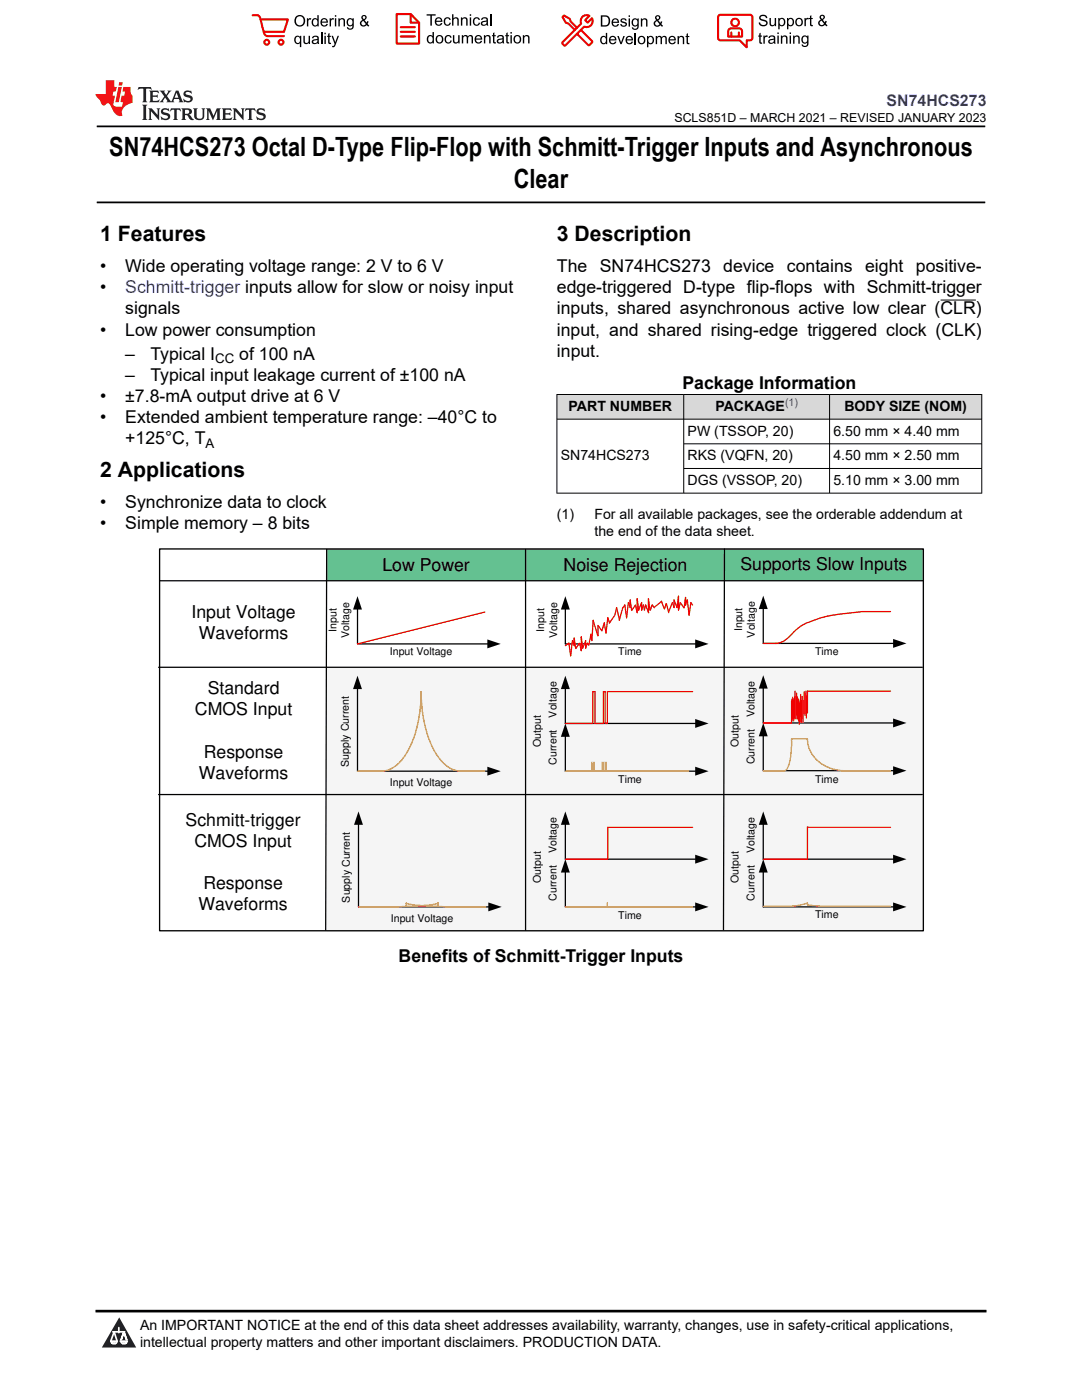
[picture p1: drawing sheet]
<svg xmlns="http://www.w3.org/2000/svg" width="216mm" height="279mm" viewBox="0 0 216 279" stroke-linecap="round" stroke-linejoin="round" font-family="sans-serif">
<path d="M19.3 25.2h177.3M19.3 40.4h177.3" fill="none" stroke="#000" stroke-width=".35"/>
<path d="M187.7 59.9h7" fill="none" stroke="#000" stroke-width=".2"/>
<g fill="#d8d8d8">
<path d="M111.1 78.7h84.8v5h-84.8z" fill-rule="evenodd"/>
<path d="M111.2 78.8h25.2v4.8h-25.2z" fill-rule="evenodd"/>
<path d="M136.5 78.8h29v4.8h-29z" fill-rule="evenodd"/>
<path d="M165.6 78.8h30.2v4.8h-30.2z" fill-rule="evenodd"/>
</g>
<path d="M111.1 78.7h84.9M111.1 78.7v19.8M136.4 78.7v19.8M165.5 78.7v19.8M195.9 78.7v19.8M111.1 83.7h84.9M111.1 98.4h84.9M136.4 88.6h59.6M136.4 93.5h59.6" fill="none" stroke="#000" stroke-width=".2"/>
<path d="M65.2 109.6h119v6.3h-119z" fill-rule="evenodd" fill="#64c191"/>
<path d="M65.2 133.2h119v52.8h-119z" fill-rule="evenodd" fill="#f5f5f5"/>
<path d="M31.8 109.6h152.4v76.2h-152.4z" fill="none" stroke="#000" stroke-width=".26"/>
<g fill="none" stroke="#000" stroke-width=".25">
<path d="M31.8 115.9h152.4M65.2 109.7l-.2 76M104.9 109.7v76M144.6 109.6l-.2 76M31.6 133.2h152.4M71.3 137.3v16.6h26.2M71.3 121.4v7.1h26.2M112.8 121.4v7.1h26.1M112.8 137.3v7.1h26.1M152.3 121.3v7.1h26.1M152.3 137.2v7.1h26.1M31.6 158.6h152.4"/>
<path d="M112.8 146.8v7.1h26.1M152.3 146.7v7.1h26.1M71.5 164.4v16.6h26.2M112.8 173.9v7.1h26.1M112.8 164.4v7.1h26.1M152.3 173.9v7.1h26.1M152.3 164.4v7.1h26.1"/>
</g>
<g fill="#000">
<path d="M71.3 134.9l.9 2.6h-1.8zM71.3 119l.9 2.6h-1.8zM97.2 127.6l2.7 .9-2.7 .9zM112.8 119l.9 2.6h-1.8zM112.8 134.9l.9 2.6h-1.8zM138.7 127.6l2.7 .9-2.7 .9zM152.3 118.9l.9 2.6h-1.8zM152.3 134.8l.9 2.6h-1.8zM178.2 127.5l2.7 .9-2.7 .9zM97.2 153l2.7 .9-2.7 .9zM112.8 144.4l.9 2.6h-1.8zM138.7 153l2.7 .9-2.7 .9z"/>
<path d="M138.7 143.5l2.7 .9-2.7 .9zM152.3 144.3l.9 2.6h-1.8zM178.2 152.9l2.7 .9-2.7 .9zM178.2 143.4l2.7 .9-2.7 .9zM71.5 161.9l.9 2.7h-1.8zM112.8 161.9l.9 2.7h-1.8zM112.8 171.5l.9 2.6h-1.8zM138.7 170.6l2.7 .9-2.7 .9zM152.3 161.9l.9 2.7h-1.8zM152.3 171.5l.9 2.6h-1.8zM178.2 170.6l2.7 .9-2.7 .9zM97.4 180.1l2.7 .9-2.7 .9z"/>
<path d="M138.7 180.1l2.7 .9-2.7 .9zM178.2 180.1l2.7 .9-2.7 .9z"/>
</g>
<path d="M71.3 153.9h4.8a6.2 6.2 0 0 0 5-3.5 24.2 24.2 0 0 0 2.9-12.4 23.1 23.1 0 0 0 3.7 13.4 5.7 5.7 0 0 0 4.3 2.5h4.7M157.9 147.5h3.2a6.8 6.8 0 0 0 6.3 6.2l1.1 .1M81.1 180.9v-.7l.1 .1a53.7 53.7 0 0 0 11 .7h4.7M87.4 180.9v-.7l-.1 .1a53.7 53.7 0 0 1-11 .7h-4.8M112.8 181h25.4M121.2 180.2v.8" fill="none" stroke="#ffc000" stroke-width=".26"/>
<g fill="none" stroke="#f00" stroke-width=".25">
<path d="M132 120l.6 1.5M132 120l-1.4 1.2M137.1 119.7l-.3 1.1v-1.6l-.3 2.1M137.2 119.7l.3 3.1 .4-2.6 .3 .6M96.7 122.2l-25.4 6.3M114.2 127.8l-.3 3.1-.4-2.5-.7 .5M114.3 127.8l.3 1.1v-1.6l.3 2.1M115.6 128.4l-.7 1M115.6 128.4l.4 1.5v-2.8l.3 2.3 .6-1.6v1.6l.3-1M118.7 138h-.4v6.4h-5.5M118.7 138v6.4M119.3 126.9l-.9-3.1-.3 4-.2-1.2-.4 2.1-.3-.3"/>
<path d="M119.3 124.8v2M119.4 124.9l.6 .9M121.2 138v6.4h-.4M121.3 138h16.9M121.6 124.3l-.3-1-.4 3-.3-2-.5 1.6M122.6 122.9l-1 1.5M122.7 122.8l.3-1.5 .6 2.4M124.3 121.2l-.7 2.6M125.4 120.2l-.4 3.1-.3-2.5-.4 .5M125.5 120.3l.2 1v-1.6l.3 2.1M126.7 120.8l-.6 1M126.8 120.8l.3 1.5v-2.8l.3 2.3 .6-1.6v1.6l.3-1"/>
<path d="M128.4 120.7l.2 1M128.8 120.7l.6 1.6M128.9 120.8l-.3 .9M129.7 121.8l-.3-2.3v2.8M130.1 120.8l-.3 .9M130.1 120.7l.4 .6M132.9 120.5l-.3 1M133 120.5l.4 1.8M134.2 120.2l-.7 1.8M135.7 120.2l-.3 1.6v-2.8l-.3 2.3-.6-1.6v1.6l-.3-1M135.8 120.3l.6 1M152.3 128.4h2.5"/>
<path d="M157.9 139.9v4.4h-5.6M158 139.5v4.4M158.2 139.1v4.4M158.4 139.5v4.4M158.6 139.1v4.3M158.6 137.9v4.4M158.8 139.1v4.4M159 138.3v4.4M159.1 139.1v4.4M159.4 139.5v4.4M159.7 139.7v4.4M159.8 138.6v4.4"/>
<path d="M159.9 139.8v4.3M160.1 139v4.4M160.2 139.8v4.3M160.5 138v4.4M160.6 138.4v4.3M160.8 137.9v4.4M160.9 138.9v4.4M172.1 122.1h5.6M177.7 137.9h-16.6v4.4M118.8 144.4h1.6v-6.4h.3v6.4M159.5 140.2v4.3M138.2 165.1h-16.9v6.4h-8.5"/>
<path d="M161.1 165v6.5h-8.8M161.1 165.1h16.6"/>
</g>
<path d="M112.8 153.9h24.6M118.1 152.1v1.8M118.5 152.1v1.8M120.2 152.1v1.8M120.5 152.1v1.8M120.9 152.1v1.8M157.9 147.5v2.2l-.2 1.8a2.87 2.87 0 0 1-1.2 2.3h-4.2M168.5 153.8h9.2M161.1 180.2l-1.5 .4-1.3 .2-6 .1M161.1 180.2v.4l3.2 .3h13.4" fill="none" stroke="#ffc000" stroke-width=".25"/>
<path d="M172.1 122.1h-.1a34 34 0 0 0-10.9 2.2 11.6 11.6 0 0 0-4 3.1 3.6 3.6 0 0 1-2.3 1" fill="none" stroke="#f00" stroke-width=".26"/>
<path d="M0 0h215.9v23.8h-215.9z" fill-rule="evenodd" fill="#fff"/>
<path d="M27.7 17.4l-.2 .6 .5-.3h.6v.1v2.2l-.2 .4h1l-.2-.4v-2.2v-.1h.5l.5 .3-.1-.6zM29.8 18.1l.2 .4v1.5l-.2 .4h1.9l.1-.6a1.08 1.08 0 0 1-1.3 .2v-.7h.6l.4 .2v-.6l-.4 .2h-.6v-.6l.2-.1a1 1 0 0 1 1 .2l-.1-.5zM31.8 18.1l1 1.1-1 1.2h.9l-.2-.2 .4-.7 .5 .7-.2 .2h1.6l-.2-.2 .1-.4h1l.1 .4-.1 .2h.9l-.2-.3-.8-2h-.5l-1 2.2-.8-1.1 .9-1.1h-.8l.2 .2-.5 .7-.3-.7 .1-.2zM35.2 18.5l.4 1h-.8zM36.8 18.2a.65 .65 0 0 0-.2 .7 .65 .65 0 0 0 .6 .5l.7 .2 .1 .2a.79 .79 0 0 1-.7 .4 .79 .79 0 0 1-.7-.5l.1 .7 .2-.1a.93 .93 0 0 0 1.1 .1 .93 .93 0 0 0 .4-1 1.46 1.46 0 0 0-1.2-.6l-.1-.3a1.09 1.09 0 0 1 1.2 .2l-.2-.6-.1 .1-.6-.2zM28.4 20.9l.2 .4v2.3l-.2 .3h1l-.2-.3v-2.3l.2-.4zM29.6 21.6l.2 .4v1.6l-.2 .3h.8l-.3-.3v-1.4l1.7 1.8v-2l.2-.4h-.8l.2 .2 .1 1.1-1.2-1.3zM32.3 21.8a.65 .65 0 0 0-.2 .7 .65 .65 0 0 0 .7 .4l.6 .2 .1 .2a.79 .79 0 0 1-.7 .4 .79 .79 0 0 1-.7-.5l.1 .7 .2-.1a.93 .93 0 0 0 1.1 .1 .93 .93 0 0 0 .4-.9 1.46 1.46 0 0 0-1.2-.6l-.1-.4a1.09 1.09 0 0 1 1.2 .2l-.2-.6-.1 .1-.6-.1zM34.1 21.6l-.1 .7a.63 .63 0 0 1 .7-.4l.1 1.7-.3 .3h1l-.2-.3v-1.7a.66 .66 0 0 1 .8 .4l-.1-.7zM36.2 21.6l.2 .4v1.6l-.2 .3h.9l-.2-.2v-.7h.5l.1 .2a.79 .79 0 0 0 1.2 .6l-1-.9a.61 .61 0 0 0 .6-.6 .61 .61 0 0 0-.5-.6zM36.9 21.9h.2a.47 .47 0 0 1 .5 .1 .47 .47 0 0 1 .1 .5l-.2 .2h-.6zM38.5 21.6l.2 .2a2.27 2.27 0 0 0 .4 2 1.04 1.04 0 0 0 1.7-.7v-1.3l.2-.2h-.8l.2 .4v1.1a.6 .6 0 0 1-.6 .6 .6 .6 0 0 1-.6-.6v-1.1l.3-.4zM41.1 21.6l.2 .4v1.6l-.2 .3h.7l-.2-.3v-1.5l.9 1.9 .8-1.9v1.5l-.2 .3h1l-.3-.3v-1.6l.3-.4h-.8l-.7 1.5-.7-1.5zM44.3 21.6l.2 .4v1.6l-.2 .3h1.9l.1-.5a1.09 1.09 0 0 1-1.3 .1v-.6h.6l.4 .1v-.6l-.4 .2h-.6v-.6l.2-.1a1.01 1.01 0 0 1 1 .3l-.1-.6zM46.4 21.6l.3 .4v1.6l-.3 .3h.8l-.2-.3v-1.4l1.6 1.8v-2l.2-.4h-.7l.2 .2v1.1l-1.2-1.3zM49 21.6l-.1 .7a.63 .63 0 0 1 .8-.4v1.7l-.3 .3h1l-.2-.3v-1.7a.66 .66 0 0 1 .8 .4l-.1-.7zM51.4 21.8a.65 .65 0 0 0-.2 .7 .65 .65 0 0 0 .6 .4l.6 .2 .2 .2a.79 .79 0 0 1-.8 .4 .79 .79 0 0 1-.6-.5l.1 .7 .2-.1a.93 .93 0 0 0 1 .1 .93 .93 0 0 0 .5-.9 1.46 1.46 0 0 0-1.3-.6l-.1-.4a1.09 1.09 0 0 1 1.3 .2l-.2-.6-.2 .1-.5-.1z" fill="#231f20"/>
<path d="M21.1 16v2.8h-2.1l.1 .3 .9 1a.95 .95 0 0 0 .9 .9 .59 .59 0 0 1 .6-.4 .59 .59 0 0 1 .5 .4l.4 .8a1.59 1.59 0 0 0 2.1 1.3 1.61 1.61 0 0 1 1-2.2l1-.4-.1-1.5a1.59 1.59 0 0 1-.4-1.6h-1.4l-.2 .9h.5l-.1 .8h-.5l-.2 1v.2l.4 .1-.2 .9h-.6a.73 .73 0 0 1-1.1-.7l.3-1.5h-.5l.2-.8h.5l.2-.9h-.5v-1.4zM23.6 17.4l-.6 3h.7l.6-3zM23.8 16.4l-.1 .7h.7l.1-.7z" fill="#ed1c24"/>
<g fill="#000">
<path d="M58.7 4.2a1.15 1.15 0 0 1 2.3 0 1.15 1.15 0 0 1-2.3 0zM59.3 3.5a.89 .89 0 0 0-.2 1.1 .89 .89 0 0 0 1.1 .4 .88 .88 0 0 0 .3-1.3 .88 .88 0 0 0-1.2-.2z" fill-rule="evenodd"/>
<path d="M58.9 7.3l.5-.2 .5 .3v-.3h.2v2.3h-.3v-.8a.74 .74 0 0 1-.9 0 .74 .74 0 0 1-.2-1zM59.1 7.5a.57 .57 0 0 0-.1 .7 .57 .57 0 0 0 .7 .2 .57 .57 0 0 0 .2-.7 .57 .57 0 0 0-.8-.2z" fill-rule="evenodd"/>
<path d="M61.2 3.6h.3v.3l.2-.2 .3-.1 .1 .1-.1 .3a.36 .36 0 0 0-.4 0 .36 .36 0 0 0-.1 .4v.9h-.3z" fill-rule="evenodd"/>
<path d="M60.5 7.1h.3v.9a.41 .41 0 0 0 .4 .6 .41 .41 0 0 0 .4-.6v-.9h.3v1.7h-.3v-.3a.58 .58 0 0 1-.7 .3 .58 .58 0 0 1-.4-.6z" fill-rule="evenodd"/>
<path d="M62.4 3.8l.5-.2 .4 .2v-.8h.3v2.3h-.3v-.2a.75 .75 0 0 1-1-.1 .75 .75 0 0 1 0-1zM62.6 4a.57 .57 0 0 0-.1 .7 .57 .57 0 0 0 .7 .2 .57 .57 0 0 0 .1-.7 .57 .57 0 0 0-.7-.2z" fill-rule="evenodd"/>
<path d="M62.4 7.3a.74 .74 0 0 1 .9-.1 .74 .74 0 0 1 .3 .9l.1 .7h-.3v-.2a.57 .57 0 0 1-.9 .2 .57 .57 0 0 1-.1-.8l.9-.3a.41 .41 0 0 0-.3-.4 .41 .41 0 0 0-.5 .4l-.3-.1zM62.6 8.2a.35 .35 0 0 0 .1 .5 .35 .35 0 0 0 .5-.3l.1-.4z" fill-rule="evenodd"/>
<path d="M64.7 6.5h.3v.3h-.3zM64.7 7.1h.3v1.7h-.3z" fill-rule="evenodd"/>
<path d="M64.2 3.8a.76 .76 0 0 1 .9-.1 .76 .76 0 0 1 .3 .8h-1.2a.47 .47 0 0 0 .4 .6 .47 .47 0 0 0 .5-.4l.3 .1a.82 .82 0 0 1-1.2 .3 .82 .82 0 0 1 0-1.3zM64.4 4l-.2 .3h.9l-.2-.4z" fill-rule="evenodd"/>
<path d="M65.8 3.6h.2v.3l.2-.2 .3-.1 .2 .1-.1 .3a.36 .36 0 0 0-.5 0 .36 .36 0 0 0 0 .4v.9h-.3z" fill-rule="evenodd"/>
<path d="M65.5 6.7l.3-.1v.5h.2v.3h-.2v.9v.2h.2l.1 .3a.41 .41 0 0 1-.5-.1 .41 .41 0 0 1-.1-.4v-.9h-.2v-.3h.2z" fill-rule="evenodd"/>
<path d="M66.1 7.1h.3l.5 1.4 .5-1.4h.2l-.6 1.7a.57 .57 0 0 1-.7 .6v-.3a.37 .37 0 0 0 .5-.3z" fill-rule="evenodd"/>
<path d="M66.8 3h.3v.3h-.3zM66.8 3.6h.3v1.7h-.3z" fill-rule="evenodd"/>
<path d="M67.5 3.6h.3v.3a.58 .58 0 0 1 .7-.3 .58 .58 0 0 1 .3 .7v1h-.2v-1a.4 .4 0 0 0-.5-.5 .4 .4 0 0 0-.3 .6v.9h-.3z" fill-rule="evenodd"/>
<path d="M69.3 3.8l.6-.2 .4 .2v-.2h.3v1.5a.71 .71 0 0 1-.5 .8 .71 .71 0 0 1-.9-.5h.3a.46 .46 0 0 0 .6 .3 .46 .46 0 0 0 .2-.6 .78 .78 0 0 1-1.1-.2 .78 .78 0 0 1 .1-1.1zM69.6 4a.53 .53 0 0 0-.1 .8 .53 .53 0 0 0 .8 0 .54 .54 0 0 0 0-.7 .54 .54 0 0 0-.7-.1z" fill-rule="evenodd"/>
<path d="M72.2 3.1a.53 .53 0 0 1 .9 .1 .53 .53 0 0 1-.4 .8l.5 .5 .1-.3 .2 .1-.2 .5 .4 .3-.2 .2-.3-.3a.71 .71 0 0 1-1.2 .1 .71 .71 0 0 1 .3-1.1l-.2-.5zM72.3 3.5a.3 .3 0 0 0 .6 0 .3 .3 0 0 0-.6 0zM72.3 4.3a.45 .45 0 0 0 0 .7 .45 .45 0 0 0 .7-.2l-.5-.6z" fill-rule="evenodd"/>
<path d="M85.1 2.8h1.8v.3h-.7v2h-.3v-2h-.8z" fill-rule="evenodd"/>
<path d="M85.3 7.2l.6-.2 .4 .2v-.8h.3v2.3h-.3v-.2a.76 .76 0 0 1-1-.1 .76 .76 0 0 1-.1-1zM85.6 7.4a.58 .58 0 0 0-.1 .7 .58 .58 0 0 0 .7 .2 .58 .58 0 0 0 .1-.7 .58 .58 0 0 0-.7-.2z" fill-rule="evenodd"/>
<path d="M87.2 7.2a.81 .81 0 0 1 1.1 .1 .81 .81 0 0 1-.1 1.2 .81 .81 0 0 1-1.2-.2v-.7zM87.3 7.4a.57 .57 0 0 0 0 .8 .57 .57 0 0 0 .8 0 .57 .57 0 0 0 0-.7 .57 .57 0 0 0-.8-.1z" fill-rule="evenodd"/>
<path d="M87 3.7a.77 .77 0 0 1 .9-.2 .77 .77 0 0 1 .4 .9h-1.3a.48 .48 0 0 0 .4 .5 .48 .48 0 0 0 .6-.3h.3a.83 .83 0 0 1-1.3 .4 .83 .83 0 0 1 0-1.3zM87.2 3.8l-.1 .3h.9l-.3-.4z" fill-rule="evenodd"/>
<path d="M88.7 3.7a.7 .7 0 0 1 1.2 .3h-.2a.45 .45 0 0 0-.6-.3 .45 .45 0 0 0-.3 .6 .45 .45 0 0 0 .3 .6 .45 .45 0 0 0 .6-.4l.3 .1a.76 .76 0 0 1-1.1 .5 .76 .76 0 0 1-.3-1.1z" fill-rule="evenodd"/>
<path d="M88.9 7.2a.7 .7 0 0 1 1.2 .3h-.3a.45 .45 0 0 0-.5-.3 .45 .45 0 0 0-.3 .6 .45 .45 0 0 0 .3 .6 .45 .45 0 0 0 .6-.3h.2a.76 .76 0 0 1-1 .5 .76 .76 0 0 1-.3-1.1z" fill-rule="evenodd"/>
<path d="M90.2 2.8h.3v.9a.59 .59 0 0 1 .7-.2 .59 .59 0 0 1 .3 .6v1h-.2v-1a.4 .4 0 0 0-.5-.4 .4 .4 0 0 0-.3 .5v.9h-.3z" fill-rule="evenodd"/>
<path d="M90.4 7h.3v.9a.41 .41 0 0 0 .4 .6 .41 .41 0 0 0 .3-.6v-.9h.3v1.7h-.2v-.3a.58 .58 0 0 1-.7 .3 .58 .58 0 0 1-.4-.7z" fill-rule="evenodd"/>
<path d="M92 3.5h.2v.2a.59 .59 0 0 1 .7-.3 .59 .59 0 0 1 .4 .7v1h-.3v-1a.41 .41 0 0 0-.4-.4 .41 .41 0 0 0-.4 .5v.9h-.2z" fill-rule="evenodd"/>
<path d="M92.1 7h.3v.3a.56 .56 0 0 1 1 0 .54 .54 0 0 1 .6-.3 .54 .54 0 0 1 .4 .5v1.2h-.3v-1.1a.34 .34 0 0 0-.3-.4 .34 .34 0 0 0-.4 .3v1.2h-.3v-1.1a.38 .38 0 0 0-.5-.3 .38 .38 0 0 0-.2 .5v.9h-.3z" fill-rule="evenodd"/>
<path d="M93.7 2.8h.3v.4h-.3zM93.7 3.5h.3v1.6h-.3z" fill-rule="evenodd"/>
<path d="M94.6 3.7a.7 .7 0 0 1 1.2 .3h-.3a.45 .45 0 0 0-.6-.3 .45 .45 0 0 0-.3 .6 .45 .45 0 0 0 .4 .6 .45 .45 0 0 0 .5-.4l.3 .1a.76 .76 0 0 1-1 .5 .76 .76 0 0 1-.4-1.1z" fill-rule="evenodd"/>
<path d="M94.9 7.2a.77 .77 0 0 1 .9-.1 .77 .77 0 0 1 .4 .8h-1.2a.48 .48 0 0 0 .3 .6 .48 .48 0 0 0 .6-.4l.3 .1a.83 .83 0 0 1-1.3 .3 .83 .83 0 0 1 0-1.3zM95.1 7.3l-.1 .4h.9l-.2-.4z" fill-rule="evenodd"/>
<path d="M96.6 7h.2v.3a.59 .59 0 0 1 .7-.3 .59 .59 0 0 1 .4 .7v1h-.3v-1a.41 .41 0 0 0-.4-.5 .41 .41 0 0 0-.4 .6v.9h-.2z" fill-rule="evenodd"/>
<path d="M96.1 3.7a.74 .74 0 0 1 1-.2 .74 .74 0 0 1 .3 .9v.7h-.2l-.1-.2a.59 .59 0 0 1-.8 .3 .59 .59 0 0 1-.2-.8l1-.3a.42 .42 0 0 0-.4-.5 .42 .42 0 0 0-.4 .4l-.3-.1zM96.3 4.5a.36 .36 0 0 0 .2 .5 .36 .36 0 0 0 .5-.2l.1-.5z" fill-rule="evenodd"/>
<path d="M98.4 6.6l.3-.2v.6h.2v.2h-.2v1v.2h.2l.1 .3a.41 .41 0 0 1-.5-.1 .41 .41 0 0 1-.1-.4v-1h-.2v-.2h.2z" fill-rule="evenodd"/>
<path d="M99.3 7.2a.74 .74 0 0 1 1-.2 .74 .74 0 0 1 .2 1l.1 .7h-.3v-.2a.59 .59 0 0 1-.8 .2 .59 .59 0 0 1-.3-.8l1.1-.3a.42 .42 0 0 0-.4-.4 .42 .42 0 0 0-.5 .3h-.2zM99.5 8a.36 .36 0 0 0 .2 .5 .36 .36 0 0 0 .4-.2l.2-.5z" fill-rule="evenodd"/>
<path d="M101 6.6l.3-.2v.6h.3v.2h-.3v1l.1 .2h.2v.3a.41 .41 0 0 1-.4-.1 .41 .41 0 0 1-.2-.4v-1h-.2v-.2h.2z" fill-rule="evenodd"/>
<path d="M101.9 6.4h.2v.3h-.2zM101.9 7h.2v1.7h-.2z" fill-rule="evenodd"/>
<path d="M102.7 7.2a.81 .81 0 0 1 1.1 .1 .81 .81 0 0 1-.1 1.2 .81 .81 0 0 1-1.2-.2v-.7zM102.9 7.4a.57 .57 0 0 0-.1 .8 .57 .57 0 0 0 .9 0 .57 .57 0 0 0-.1-.7 .57 .57 0 0 0-.7-.1z" fill-rule="evenodd"/>
<path d="M104.3 7h.3v.3a.59 .59 0 0 1 .7-.3 .59 .59 0 0 1 .4 .7v1h-.3v-1a.41 .41 0 0 0-.5-.5 .41 .41 0 0 0-.3 .6v.9h-.3z" fill-rule="evenodd"/>
<path d="M119.9 3.1h.8a1.12 1.12 0 0 1 1 1.1 1.12 1.12 0 0 1-1 1.1h-.8zM120.2 3.3v1.7h.5a.86 .86 0 0 0 .8-.8 .86 .86 0 0 0-.8-.9z" fill-rule="evenodd"/>
<path d="M119.9 7.4l.5-.3 .5 .3v-.8h.3v2.2h-.3v-.2a.75 .75 0 0 1-1 0 .75 .75 0 0 1-.1-1zM120.2 7.5a.57 .57 0 0 0-.2 .8 .57 .57 0 0 0 .8 .2 .57 .57 0 0 0 .1-.8 .57 .57 0 0 0-.7-.2z" fill-rule="evenodd"/>
<path d="M121.7 7.4a.76 .76 0 0 1 .9-.2 .76 .76 0 0 1 .4 .9h-1.2a.47 .47 0 0 0 .3 .5 .47 .47 0 0 0 .6-.3h.3a.82 .82 0 0 1-1.3 .4 .82 .82 0 0 1 0-1.3zM121.9 7.5l-.1 .3h.9l-.2-.4z" fill-rule="evenodd"/>
<path d="M122.2 3.9a.76 .76 0 0 1 .9-.2 .76 .76 0 0 1 .4 .9h-1.2a.47 .47 0 0 0 .4 .5 .47 .47 0 0 0 .5-.3h.3a.82 .82 0 0 1-1.2 .4 .82 .82 0 0 1-.1-1.3zM122.5 4l-.2 .3h.9l-.2-.4z" fill-rule="evenodd"/>
<path d="M123.9 3.8a.71 .71 0 0 1 1.1 .3h-.2a.32 .32 0 0 0-.4-.3 .32 .32 0 0 0-.3 .4h.1a.75 .75 0 0 1 .9 .8 .72 .72 0 0 1-.7 .3 .72 .72 0 0 1-.6-.5h.2a.36 .36 0 0 0 .4 .4 .36 .36 0 0 0 .3-.5 .8 .8 0 0 1-.9-.7z" fill-rule="evenodd"/>
<path d="M123.2 7.2h.3l.4 1.3 .5-1.3h.3l-.6 1.6h-.3z" fill-rule="evenodd"/>
<path d="M125.4 3.1h.3v.3h-.3zM125.4 3.7h.3v1.6h-.3z" fill-rule="evenodd"/>
<path d="M125 7.4a.76 .76 0 0 1 .9-.2 .76 .76 0 0 1 .4 .9h-1.2a.47 .47 0 0 0 .4 .5 .47 .47 0 0 0 .5-.3h.3a.82 .82 0 0 1-1.2 .4 .82 .82 0 0 1-.1-1.3zM125.3 7.5l-.2 .3h.9l-.2-.4z" fill-rule="evenodd"/>
<path d="M126.2 3.9l.5-.3 .5 .3v-.2h.3v1.4a.71 .71 0 0 1-.6 .8 .71 .71 0 0 1-.8-.5l.2 .1a.46 .46 0 0 0 .7 .2 .46 .46 0 0 0 .2-.6 .78 .78 0 0 1-1.1-.1 .78 .78 0 0 1 .1-1.1zM126.4 4a.53 .53 0 0 0 0 .8 .53 .53 0 0 0 .7 0 .54 .54 0 0 0 0-.7 .54 .54 0 0 0-.7-.1z" fill-rule="evenodd"/>
<path d="M127.5 7.3a.8 .8 0 0 1 1.1 .2 .8 .8 0 0 1-.1 1.1 .8 .8 0 0 1-1.2-.1v-.8zM127.7 7.5a.56 .56 0 0 0-.1 .9 .56 .56 0 0 0 .8-.1 .56 .56 0 0 0 0-.7 .56 .56 0 0 0-.7-.1z" fill-rule="evenodd"/>
<path d="M127.9 3.7h.2v.2a.58 .58 0 0 1 .7-.2 .58 .58 0 0 1 .4 .6v1h-.3v-1a.4 .4 0 0 0-.4-.4 .4 .4 0 0 0-.3 .5v.9h-.3z" fill-rule="evenodd"/>
<path d="M129.1 7.2h.2v.2a.72 .72 0 0 1 1-.1 .72 .72 0 0 1 .2 1 .64 .64 0 0 1-.5 .5 .64 .64 0 0 1-.6-.2v.8h-.3zM129.5 7.5a.56 .56 0 0 0-.1 .8 .56 .56 0 0 0 .7 .2 .56 .56 0 0 0 .1-.8 .56 .56 0 0 0-.7-.2z" fill-rule="evenodd"/>
<path d="M130.8 7.2h.3v.2a.55 .55 0 0 1 .9 0 .53 .53 0 0 1 .7-.3 .53 .53 0 0 1 .4 .6v1.1h-.3v-1a.34 .34 0 0 0-.3-.4 .34 .34 0 0 0-.4 .3v1.1h-.3v-1a.37 .37 0 0 0-.5-.4 .37 .37 0 0 0-.2 .6v.8h-.3z" fill-rule="evenodd"/>
<path d="M130.9 3.2a.53 .53 0 0 1 .8 .1 .53 .53 0 0 1-.3 .8l.4 .5 .1-.4 .3 .1-.2 .5 .3 .3-.2 .3-.3-.4a.71 .71 0 0 1-1.2 .1 .71 .71 0 0 1 .4-1.1l-.3-.5zM130.9 3.6a.3 .3 0 0 0 .6 0 .3 .3 0 0 0-.6 0zM130.9 4.3a.45 .45 0 0 0 0 .7 .45 .45 0 0 0 .7-.2l-.5-.6z" fill-rule="evenodd"/>
<path d="M133.6 7.4a.76 .76 0 0 1 .9-.2 .76 .76 0 0 1 .4 .9h-1.3a.47 .47 0 0 0 .4 .5 .47 .47 0 0 0 .6-.3h.3a.82 .82 0 0 1-1.3 .4 .82 .82 0 0 1 0-1.3zM133.8 7.5l-.1 .3h.9l-.3-.4z" fill-rule="evenodd"/>
<path d="M135.2 7.2h.3v.2a.58 .58 0 0 1 .7-.2 .58 .58 0 0 1 .3 .6v1h-.3v-1a.4 .4 0 0 0-.4-.4 .4 .4 0 0 0-.3 .5v.9h-.3z" fill-rule="evenodd"/>
<path d="M137 6.8l.3-.2v.6h.2v.2h-.2v1v.2h.2l.1 .2a.41 .41 0 0 1-.5 0 .41 .41 0 0 1-.1-.5v-.9h-.2v-.2h.2z" fill-rule="evenodd"/>
<path d="M151.7 3.1a.88 .88 0 0 1 1.4 .5h-.3a.49 .49 0 0 0-.5-.5 .49 .49 0 0 0-.4 .6v.1a1.06 1.06 0 0 1 1.3 1 .95 .95 0 0 1-1 .4 .95 .95 0 0 1-.8-.7h.3a.58 .58 0 0 0 .6 .5 .58 .58 0 0 0 .5-.6l-.2-.1a.95 .95 0 0 1-1.1-.9z" fill-rule="evenodd"/>
<path d="M151.5 6.7l.3-.2v.6h.3v.2h-.3v1v.2h.3v.2a.41 .41 0 0 1-.5 0 .41 .41 0 0 1-.1-.5v-.9h-.2v-.2h.2z" fill-rule="evenodd"/>
<path d="M152.3 7.1h.3v.2l.1-.2h.4h.1l-.1 .3a.36 .36 0 0 0-.4 0 .36 .36 0 0 0-.1 .5v.8h-.3z" fill-rule="evenodd"/>
<path d="M153.4 7.3a.74 .74 0 0 1 1-.2 .74 .74 0 0 1 .3 .9l.1 .7h-.3l-.1-.2a.57 .57 0 0 1-.8 .3 .57 .57 0 0 1-.1-.9l.9-.2a.41 .41 0 0 0-.4-.4 .41 .41 0 0 0-.4 .3h-.3zM153.7 8.1a.35 .35 0 0 0 .1 .5 .35 .35 0 0 0 .5-.2l.1-.5z" fill-rule="evenodd"/>
<path d="M153.5 3.6h.3v.9a.41 .41 0 0 0 .4 .5 .41 .41 0 0 0 .4-.5v-.9h.3v1.6h-.3v-.2a.58 .58 0 0 1-.7 .2 .58 .58 0 0 1-.4-.6z" fill-rule="evenodd"/>
<path d="M155.1 6.5h.3v.3h-.3zM155.1 7.1h.3v1.6h-.3z" fill-rule="evenodd"/>
<path d="M155.3 3.6h.2v.2a.72 .72 0 0 1 1-.1 .72 .72 0 0 1 .2 1 .64 .64 0 0 1-.5 .5 .64 .64 0 0 1-.6-.2v.8h-.3zM155.7 3.9a.56 .56 0 0 0-.2 .8 .56 .56 0 0 0 .8 .2 .56 .56 0 0 0 .1-.8 .56 .56 0 0 0-.7-.2z" fill-rule="evenodd"/>
<path d="M155.8 7.1h.3v.2a.58 .58 0 0 1 .7-.2 .58 .58 0 0 1 .3 .6v1h-.2v-1a.4 .4 0 0 0-.5-.4 .4 .4 0 0 0-.3 .5v.9h-.3z" fill-rule="evenodd"/>
<path d="M157 3.6h.3v.2a.72 .72 0 0 1 1-.1 .72 .72 0 0 1 .1 1 .64 .64 0 0 1-.4 .5 .64 .64 0 0 1-.7-.2v.8h-.3zM157.4 3.9a.56 .56 0 0 0-.1 .8 .56 .56 0 0 0 .7 .2 .56 .56 0 0 0 .2-.8 .56 .56 0 0 0-.8-.2z" fill-rule="evenodd"/>
<path d="M157.6 6.5h.2v.3h-.2zM157.6 7.1h.2v1.6h-.2z" fill-rule="evenodd"/>
<path d="M158.3 7.1h.2v.2a.58 .58 0 0 1 .7-.2 .58 .58 0 0 1 .4 .6v1h-.3v-1a.4 .4 0 0 0-.4-.4 .4 .4 0 0 0-.4 .5v.9h-.2z" fill-rule="evenodd"/>
<path d="M158.9 3.7a.8 .8 0 0 1 1.2 .2 .8 .8 0 0 1-.2 1.1 .8 .8 0 0 1-1.1-.1l-.1-.8zM159.1 3.9a.56 .56 0 0 0-.1 .9 .56 .56 0 0 0 .9 0 .56 .56 0 0 0-.1-.8 .56 .56 0 0 0-.7-.1z" fill-rule="evenodd"/>
<path d="M160.1 7.3l.5-.2 .5 .2v-.2h.2v1.4a.71 .71 0 0 1-.5 .9 .71 .71 0 0 1-.8-.5h.2a.46 .46 0 0 0 .6 .2 .46 .46 0 0 0 .2-.6 .78 .78 0 0 1-1-.1 .78 .78 0 0 1 .1-1.1zM160.3 7.4a.53 .53 0 0 0-.1 .8 .53 .53 0 0 0 .8 0 .54 .54 0 0 0 0-.7 .54 .54 0 0 0-.7-.1z" fill-rule="evenodd"/>
<path d="M160.5 3.6h.3v.2l.1-.2h.4h.1l-.1 .3a.36 .36 0 0 0-.4 0 .36 .36 0 0 0-.1 .5v.8h-.3z" fill-rule="evenodd"/>
<path d="M161.6 3.2l.3-.2v.6h.3v.2h-.3v1l.1 .2h.2v.2a.41 .41 0 0 1-.4 0 .41 .41 0 0 1-.2-.5v-.9h-.2v-.2h.2z" fill-rule="evenodd"/>
<path d="M163.7 3.1a.53 .53 0 0 1 .8 .1 .53 .53 0 0 1-.3 .8l.4 .5 .1-.3h.3l-.2 .5 .3 .3-.2 .3-.3-.3a.71 .71 0 0 1-1.2 .1 .71 .71 0 0 1 .4-1.2l-.3-.5zM163.8 3.5a.3 .3 0 0 0 .6 0 .3 .3 0 0 0-.6 0zM163.7 4.2a.45 .45 0 0 0 0 .8 .45 .45 0 0 0 .7-.3l-.5-.6z" fill-rule="evenodd"/>
</g>
<path d="M64.2 6.5v2.3M97.9 2.8v2.3M126.8 6.6v2.2" fill="none" stroke="#000" stroke-width=".28"/>
<g fill="none" stroke="#de0000" stroke-width=".42">
<path d="M50.4 3l1.1 .1a1.4 1.4 0 0 1 .6 1.2l.6 2.5a.95 .95 0 0 0 1.2 .4h2.8M52 3.9h5.5l-.8 2.4h-4M79.1 2.8h2.8v1.7h1.7v4.2h-4.5zM80 6.4h2.8M80 5.4h2.8M80 7.3h2.8M82 2.8l1.6 1.7M115.1 5.5l-1.2-1.2-.2-.5-1.2-.7-.3 .3 .7 1.1 .5 .2 1.3 1.3M115.9 6l2.2 2.2v.3l-.5 .5h-.3l-2.2-2.2zM115.9 6l.7-.7a1.19 1.19 0 0 0 1.3-.3 1.19 1.19 0 0 0 .2-1.4l-.8 .9-.5-.5 .8-.8a1.19 1.19 0 0 0-1.3 .1 1.19 1.19 0 0 0-.3 1.4l-3.8 3.7v.3l.3 .3h.3l2.3-2.2M143.3 3.2l.5-.2h5.9l.4 .2v4.4l-.2 .4-.9 .1v1.3l-1.4-1.3h-3.8l-.5-.3zM145.5 5.8l.4-.1h1.6a.61 .61 0 0 1 .6 .6v1h-2.8v-1z"/>
<path d="M145.9 6.5v.8M147.4 6.5v.8"/>
<circle cx="53.2" cy="8.4" r=".49"/>
<circle cx="56.1" cy="8.4" r=".49"/>
<circle cx="146.7" cy="4.5" r=".75"/>
</g>
<path d="M0 261.4h215.9v18h-215.9z" fill-rule="evenodd" fill="#fff"/>
<path d="M23.8 262.9l3.4 6h-6.9z" fill="#231f20"/>
<path d="M22.1 267.7h1.3l-.4 .5h-.3a.55 .55 0 0 1-.6-.5z" fill-rule="evenodd" fill="#fff"/>
<path d="M22.1 267.7h1.3l-.4 .5h-.3a.55 .55 0 0 1-.6-.5z" fill="none" stroke="#231f20" stroke-width=".34"/>
<path d="M22.1 267.7h1.3l-.4 .5h-.5zM22.6 265.8h.1M22.6 265.8h2.3zM23.7 265.9h.1M23.7 264.9v1zM24 267.7h.1" fill="none" stroke="#fff" stroke-width=".34"/>
<path d="M24.7 265.8l-.7 1.9z" fill="#fff"/>
<path d="M24.7 265.8l-.7 1.9z" fill="none" stroke="#fff" stroke-width=".34"/>
<path d="M24.7 265.8l.7 1.9z" fill="#fff"/>
<path d="M22.8 265.8l-.7 1.9zM22.8 265.8l.6 1.9zM24.7 265.8l.7 1.9zM25.3 267.7h.1" fill="none" stroke="#fff" stroke-width=".34"/>
<path d="M24.1 267.7h1.3a.65 .65 0 0 1-.6 .5 .65 .65 0 0 1-.7-.5z" fill-rule="evenodd" fill="#fff"/>
<path d="M24.1 267.7h1.3a.65 .65 0 0 1-.6 .5 .65 .65 0 0 1-.7-.5z" fill="none" stroke="#231f20" stroke-width=".34"/>
<path d="M24 267.7h.1M24.1 267.7h1.3l-.4 .5h-.5z" fill="none" stroke="#fff" stroke-width=".34"/>
<path d="M19 261.7h177.8" fill="none" stroke="#000" stroke-width=".53"/>
<g font-size="5.3">
<text x="21.8" y="31.2">SN74HCS273 Octal D-Type Flip-Flop with Schmitt-Trigger Inputs and Asynchronous</text>
<text x="102.5" y="37.5">Clear</text>
</g>
<g font-size="4.2">
<text x="20" y="48.1">1 Features</text>
<text x="111.1" y="48.1">3 Description</text>
<text x="20" y="95.2">2 Applications</text>
</g>
<g font-size="3.5">
<text x="20" y="54.3">•</text>
<text x="20" y="58.5">•</text>
<text x="25" y="54.3">Wide operating voltage range: 2 V to 6 V</text>
<text x="111.1" y="58.5">edge-triggered D-type flip-flops with Schmitt-trigger</text>
<text x="111.1" y="54.3">The</text>
<text x="119.7" y="54.3">SN74HCS273</text>
<text x="144.3" y="54.3">device</text>
<text x="157" y="54.3">contains</text>
<text x="172.6" y="54.3">eight</text>
<text x="182.8" y="54.3">positive-</text>
<text x="25" y="62.8">signals</text>
<text x="111.1" y="62.8">inputs, shared asynchronous active low clear (CLR)</text>
<text x="20" y="67">•</text>
<text x="25" y="67">Low power consumption</text>
<text x="25" y="71.7">–</text>
<text x="30" y="71.7">Typical I</text>
<text x="47.7" y="71.7">of 100 nA</text>
<text x="111.1" y="67">input, and shared rising-edge triggered clock (CLK)</text>
<text x="111.1" y="71.2">input.</text>
<text x="25" y="76">–</text>
<text x="30" y="76">Typical input leakage current of ±100 nA</text>
<text x="136.2" y="77.6">Package Information</text>
<text x="20" y="80.2">•</text>
<text x="25" y="80.2">±7.8-mA output drive at 6 V</text>
<text x="20" y="84.4">•</text>
<text x="25" y="84.4">Extended ambient temperature range: –40°C to</text>
<text x="25" y="88.7">+125°C, T</text>
<text x="20" y="101.4">•</text>
<text x="25" y="101.4">Synchronize data to clock</text>
<text x="20" y="105.6">•</text>
<text x="25" y="105.6">Simple memory – 8 bits</text>
<text x="76.3" y="113.9">Low Power</text>
<text x="112.5" y="113.9">Noise Rejection</text>
<text x="147.7" y="113.8">Supports Slow Inputs</text>
<text x="38.2" y="123.4">Input Voltage</text>
<text x="39.7" y="127.6">Waveforms</text>
<text x="38.9" y="142.8">CMOS Input</text>
<text x="41.5" y="138.6">Standard</text>
<text x="39.7" y="155.5">Waveforms</text>
<text x="40.7" y="151.3">Response</text>
<text x="37" y="164.8">Schmitt-trigger</text>
<text x="38.8" y="169">CMOS Input</text>
<text x="40.6" y="177.5">Response</text>
<text x="39.6" y="181.7">Waveforms</text>
<text x="79.5" y="192">Benefits of Schmitt-Trigger Inputs</text>
</g>
<text font-size="3.5" fill="#00f" x="25" y="58.5">Schmitt-trigger inputs allow for slow or noisy input</text>
<text font-size="3.2" fill="#00f" x="176.9" y="21.1">SN74HCS273</text>
<g font-size="2.8">
<text x="113.5" y="82">PART NUMBER</text>
<text x="142.7" y="82">PACKAGE</text>
<text x="168.5" y="82">BODY SIZE (NOM)</text>
<text x="137.2" y="86.9">PW (TSSOP, 20)</text>
<text x="166.3" y="86.9">6.50 mm × 4.40 mm</text>
<text x="111.9" y="91.8">SN74HCS273</text>
<text x="137.2" y="91.8">RKS (VQFN, 20)</text>
<text x="166.3" y="91.8">4.50 mm × 2.50 mm</text>
<text x="137.2" y="96.8">DGS (VSSOP, 20)</text>
<text x="166.3" y="96.8">5.10 mm × 3.00 mm</text>
<text x="111.1" y="103.6">(1)</text>
<text x="118.6" y="103.6">For all available packages, see the orderable addendum at</text>
<text x="118.6" y="107">the end of the data sheet.</text>
<text x="27.9" y="265.5">An IMPORTANT NOTICE at the end of this data sheet addresses availability, warranty, changes, use in safety-critical applications,</text>
<text x="27.9" y="268.9">intellectual property matters and other important disclaimers. PRODUCTION DATA.</text>
</g>
<g font-size="2.6">
<text x="42.9" y="72.5">CC</text>
<text x="41" y="89.4">A</text>
</g>
<text font-size="2.5" x="134.6" y="24.3">SCLS851D – MARCH 2021 – REVISED JANUARY 2023</text>
<text font-size="2.1" fill="#00f" x="156.6" y="81.1">(1)</text>
<g font-size="2.1">
<text x="148.1" y="126" transform="rotate(-90 148.1 126)">Input</text>
<text x="67.1" y="126.1" transform="rotate(-90 67.1 126.1)">Input</text>
<text x="69.7" y="127.3" transform="rotate(-90 69.7 127.3)">Voltage</text>
<text x="77.8" y="130.7">Input Voltage</text>
<text x="108.6" y="126.1" transform="rotate(-90 108.6 126.1)">Input</text>
<text x="111.1" y="127.3" transform="rotate(-90 111.1 127.3)">Voltage</text>
<text x="123.4" y="130.7">Time</text>
<text x="150.6" y="127.2" transform="rotate(-90 150.6 127.2)">Voltage</text>
<text x="162.6" y="130.6">Time</text>
<text x="111.1" y="143.2" transform="rotate(-90 111.1 143.2)">Voltage</text>
<text x="150.6" y="143.1" transform="rotate(-90 150.6 143.1)">Voltage</text>
<text x="107.9" y="149.1" transform="rotate(-90 107.9 149.1)">Output</text>
<text x="147.4" y="149" transform="rotate(-90 147.4 149)">Output</text>
<text x="69.6" y="153" transform="rotate(-90 69.6 153)">Supply Current</text>
<text x="111.1" y="152.7" transform="rotate(-90 111.1 152.7)">Current</text>
<text x="150.6" y="152.6" transform="rotate(-90 150.6 152.6)">Current</text>
<text x="77.8" y="156.9">Input Voltage</text>
<text x="123.4" y="156.3">Time</text>
<text x="162.6" y="156.2">Time</text>
<text x="111.1" y="170.3" transform="rotate(-90 111.1 170.3)">Voltage</text>
<text x="150.6" y="170.3" transform="rotate(-90 150.6 170.3)">Voltage</text>
<text x="107.9" y="176.2" transform="rotate(-90 107.9 176.2)">Output</text>
<text x="111.1" y="179.8" transform="rotate(-90 111.1 179.8)">Current</text>
<text x="147.4" y="176.2" transform="rotate(-90 147.4 176.2)">Output</text>
<text x="150.6" y="179.8" transform="rotate(-90 150.6 179.8)">Current</text>
<text x="69.8" y="180.1" transform="rotate(-90 69.8 180.1)">Supply Current</text>
<text x="78" y="184">Input Voltage</text>
<text x="123.4" y="183.3">Time</text>
<text x="162.6" y="183.2">Time</text>
</g>
</svg>
